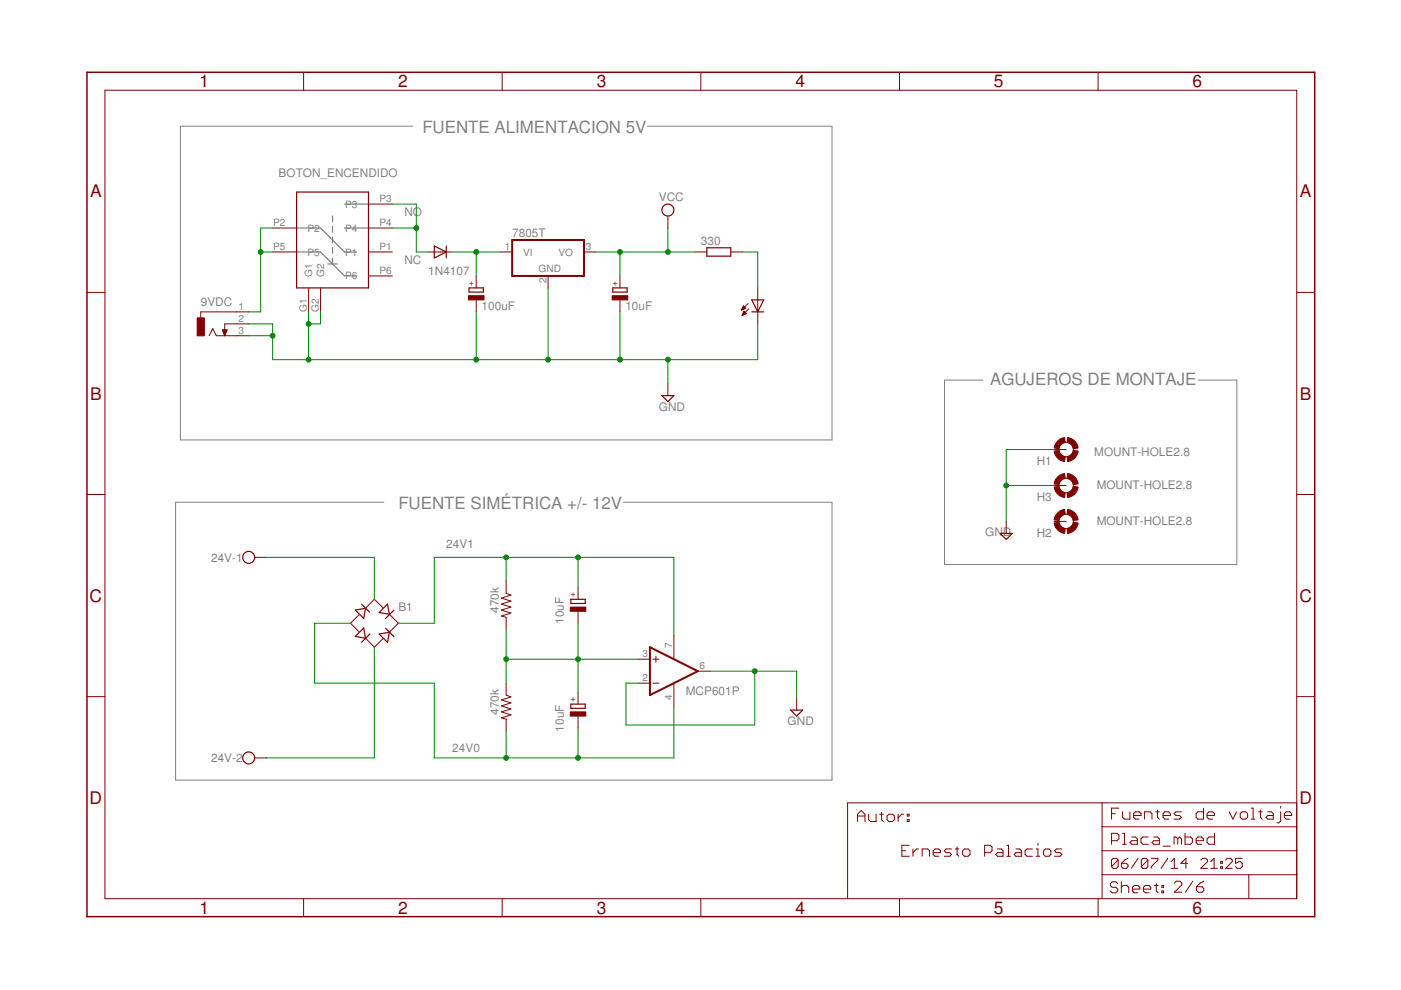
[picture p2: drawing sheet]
<svg xmlns="http://www.w3.org/2000/svg" width="297mm" height="210mm" viewBox="0 0 297 210" stroke-linecap="round" stroke-linejoin="round" font-family="sans-serif">
<path d="M87.5 26.8h-49.3v66.5h138.2v-66.5h-39.1M208.4 80.6h-8.1v39.1h61.9v-39.1h-8.1M81.4 106.5h-44.2v58.9h139.2v-58.9h-44.2" fill="none" stroke="#808080" stroke-width=".21"/>
<path d="M62.9 53.4h5.1l5 5.1h2.6M62.9 48.3h5.1l5 5.1h2.6M69.5 56h2M70.5 45.8v1.2M70.5 48v1.3M70.5 50.3v1.2M70.5 52.5v1.2M70.5 54.7v1.3M73 48.3h5.1M73 43.3h5.1" fill="none" stroke="#808080" stroke-width=".25"/>
<g fill="none" stroke="#800000" stroke-width=".21">
<path d="M22.2 19.1h252.7v171.4h-252.7zM64.4 15.3v3.8M106.5 15.3v3.8M148.6 15.3v3.8M190.7 15.3v3.8M232.8 15.3v3.8M57.8 53.4h5.1M57.8 48.3h5.1M78.1 53.4h5.1M78.1 48.3h5.1M78.1 43.3h5.1M78.1 58.5h5.1"/>
<path d="M90.8 53.4h5.1M101 58.5v2.5M106 53.4h2.6M116.2 58.5v2.5M123.8 53.4h2.6M131.4 58.5v2.5M141.6 45.8v2.5M147.3 53.4h2.6M154.9 53.4h2.6M18.4 62h3.8M44.3 71.2l.8-1.5 .8 1.5h6.8M47.1 69.9h1.1l-.6 1.3z"/>
<path d="M47.2 70h.9M47.2 70.1h.9M47.3 70.3h.7M47.3 70.4h.7M47.3 70.5h.6M47.4 70.6h.5M47.5 70.7h.3M47.5 70.8h.3M47.5 71h.2M47.6 71.1h.1M52.7 66.1h-10.1v1.3M52.7 68.7h-5.1v2.5"/>
<path d="M65.4 61v5.1M68 61v5.1M101 63.6v2.5M131.4 63.6v2.5M157.2 65.7h.2M157.3 65.5h.4M157.4 65.4h.6M157.4 66.9h.1M157.4 65.3h.7M157.4 66.7h.3M157.5 65.2h.4M157.5 66.6h.4"/>
<path d="M157.5 66.5h.7M157.5 65h.3M157.6 64.9h.1M157.6 66.4h.5M157.6 64.9l.5 .5-.9 .3zM157.6 66.3h.4M157.7 66.1h.2M157.7 66h.1M158.2 66.5l-.5-.5-.3 .9M158.2 66.5l-.8 .4M158.6 64.3l-1.4 1.4M158.7 65.5l-1.3 1.4"/>
<path d="M160.7 61v7.7M274.9 62h3.8M141.6 81.3v2.6M223.5 95.3h2.5M18.4 104.8h3.8M54 118.2h2.5M213.3 110.6v2.5M223.5 110.6h2.5M223.5 102.9h2.5M274.9 104.8h3.8M76.1 130.3l-1.8 1.8 1.8 1.8M77.5 135.3l1.9 1.9 1.8-1.8"/>
<path d="M81.2 128.9l-1.8-1.8-1.9 1.9M82.5 130.2l2 1.9-2 1.9M107.3 123.3v2.5l1 .4-2 .6 2 .6-2 .7 2 .6-2 .6 2 .7-2 .6 1 .3v2.5M122.6 124.5v2.6M122.6 129.6v2.5M135.3 139.8h2.5M138.4 139.8h1.3M139.1 139.1v1.3M142.9 134.7v5.1M18.4 147.7h3.8M107.3 144.8v2.6l1 .4-2 .6 2 .6-2 .7 2 .6-2 .6 2 .7-2 .6 1 .3v2.5M122.6 146.7v2.6"/>
<path d="M122.6 151.8v2.5M135.3 144.8h2.5M138.4 144.8h1.3M142.9 144.8v5.1M148 142.3h2.5M168.9 148v2.6M274.9 147.7h3.8M54 160.7h2.5M181.8 174.2v-1.6l.8-.7 .8 .7v1.6M181.8 173h1.6M184.2 172.6v1.2l.4 .4h1.1v-1.6M186.5 172.6h.8"/>
<path d="M186.9 172.2v1.6l.4 .4M188.1 173l.3-.4h.8l.4 .4v.8l-.4 .4h-.8l-.3-.4zM190.4 172.6v1.6M191.6 172.6h-.4l-.8 .8M192.4 172.6h.3v.4h-.3zM192.4 173.8h.3v.4h-.3zM192.8 179.2h-1.6v2.3h1.6M202.9 179.6v1.6l.4 .3M213.4 179.2h.4v2.3M220.1 178.8v.4M233.7 170.2v20.3M233.7 175.3h41.2"/>
<path d="M235.7 178.2h1.1l.4-.4v-.7l-.4-.4h-1.1v2.3M235.7 172.5h.8M237.2 171.3h-1.5v2.4M238 172.1v1.2l.4 .4h1.2v-1.6M238 176.7h.4v2.3M238 179h.8M240 177.5h.7l.4 .3v1.2h-1.1l-.4-.4 .4-.4h1.1M240.3 172.9h1.6v-.4l-.4-.4h-.8l-.4 .4v.8l.4 .4h.8M242.7 173.7v-1.6h1.2l.3 .4v1.2M243.5 177.5h-1.2l-.4 .3v.8l.4 .4h1.2M244.6 177.5h.8l.4 .3v1.2h-1.2l-.4-.4 .4-.4h1.2M245 172.1h.8"/>
<path d="M245.4 171.7v1.6l.4 .4M246.6 172.9h1.5v-.4l-.3-.4h-.8l-.4 .4v.8l.4 .4h.8M246.6 179.4h1.5M249.7 177.8l-.4-.3h-.4v1.5M249.7 177.8v1.2M249.7 177.8l.4-.3 .4 .3v1.2M250.5 172.1h-1.2l-.4 .4 .4 .4h.8l.4 .4-.4 .4h-1.2M251.2 176.7v2.3h1.2l.4-.4v-.8l-.4-.3h-1.2M253.6 178.2h1.6v-.4l-.4-.3h-.8l-.4 .3v.8l.4 .4h.8M255.2 171.3v2.4h-1.2l-.4-.4v-.8l.4-.4h1.2M255.9 172.9h1.6v-.4l-.4-.4h-.8l-.4 .4v.8l.4 .4h.8M257.5 176.7v2.3h-1.2l-.4-.4v-.8l.4-.3h1.2"/>
<path d="M260.6 172.1l.8 1.6 .8-1.6M263 172.5l.3-.4h.8l.4 .4v.8l-.4 .4h-.8l-.3-.4zM265.3 171.3h.4v2.4M265.3 173.7h.8M266.8 172.1h.8M267.2 171.7v1.6l.4 .4M268.8 172.1h.8l.4 .4v1.2h-1.2l-.4-.4 .4-.4h1.2M271.5 172.1v2l-.4 .4h-.4M271.5 171v.3M272.3 172.9h1.6v-.4l-.4-.4h-.8l-.4 .4v.8l.4 .4h.8M274.9 170.2h-95.2v20.3M64.4 190.5v3.9"/>
<path d="M106.5 190.5v3.9M148.6 190.5v3.9M190.7 190.5v3.9M191.2 180.4h.8M193.6 180v1.5M194.7 180h-.3l-.8 .8M195.5 181.5v-1.5h1.2l.4 .4v1.1M197.8 180.8h1.6v-.4l-.4-.4h-.8l-.4 .4v.8l.4 .3h.8M201.7 180h-1.1l-.4 .4 .4 .4h.8l.3 .4-.3 .3h-1.2M202.5 180h.8M204.1 180.4l.4-.4h.8l.4 .4v.8l-.4 .3h-.8l-.4-.3zM208.8 180.8h1.1l.4-.4v-.8l-.4-.4h-1.1v2.3"/>
<path d="M211.5 180h.8l.4 .4v1.1h-1.2l-.4-.3 .4-.4h1.2M213.4 181.5h.8M215.4 180h.8l.4 .4v1.1h-1.2l-.4-.3 .4-.4h1.2M218.9 180h-1.2l-.4 .4v.8l.4 .3h1.2M219.7 181.5h.8M219.7 180h.4v1.5M221.2 180.4l.4-.4h.8l.4 .4v.8l-.4 .3h-.8l-.4-.3zM225.1 180h-1.1l-.4 .4 .4 .4h.7l.4 .4-.4 .3h-1.1M232.8 190.5v3.9M233.7 180.4h41.2M233.7 185.5h41.2M237 187.3l-.4-.3h-.8l-.4 .3v.4l.4 .4h.8l.4 .4v.4l-.4 .4h-.8l-.4-.4"/>
<path d="M237.1 182.4l-.4-.4h-.7l-.4 .4v1.3M237.1 182.4v1.3l-.4 .4h-.7l-.4-.4M237.1 182.4l-1.5 1.3M237.7 187v2.3M237.7 188.1l.4-.4h.8l.4 .4v1.2M237.8 183h1l.4 .4v.3l-.4 .4h-.7l-.3-.4zM239.2 182l-.7 .4-.7 .6M240.1 188.5h1.6v-.4l-.4-.4h-.8l-.4 .4v.8l.4 .4h.8M241.3 182l-1.4 2.1M242.4 188.5h1.6v-.4l-.4-.4h-.8l-.4 .4v.8l.4 .4h.8M243.4 182.4l-.4-.4h-.7l-.3 .4v1.3M243.4 182.4v1.3l-.4 .4h-.7l-.3-.4"/>
<path d="M243.4 182.4l-1.4 1.3M244.1 182h1.4v.4l-1.4 1.3v.4M244.8 187.7h.8M245.2 187.3v1.6l.4 .4M246.3 187.7h.4v.4h-.4zM246.3 188.9h.4v.4h-.4zM247.6 182l-1.4 2.1M248.3 184.1h1.4M248.3 182.7l.7-.7v2.1M249 187.2l.4-.4h.8l.4 .4v.4l-1.6 1.6h1.6M251.8 183h-1.4l1-1v2.1M252.9 186.8l-1.6 2.4"/>
<path d="M253.7 188h1.1l.4 .4v.4l-.4 .4h-.7l-.4-.4zM254.6 182.4l.4-.4h.7l.3 .4v.3l-1.4 1.4h1.4M255.2 186.8l-.7 .4-.8 .8M256.7 184.1h1.4M256.7 182.7l.7-.7v2.1M258.8 183.7h.4v.4h-.4zM258.8 182.7h.4v.3h-.4zM259.9 182.4l.3-.4h.7l.4 .4v.3l-1.4 1.4h1.4M263.4 182h-1.4v1l.7-.3h.3l.4 .3v.7l-.4 .4h-.7l-.3-.4M264.8 185.5v5"/>
<circle cx="226" cy="95.3" r="1.52"/>
<circle cx="226" cy="110.6" r="1.52"/>
<circle cx="226" cy="102.9" r="1.52"/>
</g>
<path d="M18.4 15.3h260.3v179.1h-260.3z" fill="none" stroke="#800000" stroke-width=".32"/>
<path d="M108.6 50.9h15.2v7.6h-15.2zM137.8 137.2l10.2 5.1-10.2 5.1z" fill="none" stroke="#800000" stroke-width=".42"/>
<g fill="none" stroke="#800000" stroke-width=".25">
<path d="M62.9 40.7h15.2v20.3h-15.2zM92.1 52.2l2.5 1.2-2.5 1.3zM94.6 52.2v2.5M149.9 52.5h5v1.8h-5zM99.4 61h3.1v.9h-3.1zM129.9 61h3.1v.9h-3.1zM159.4 63.6h2.5l-1.2 2.5zM159.4 66.1h2.5M140.3 83.9h2.6l-1.3 1.3zM212.1 113.1h2.5l-1.3 1.3zM75.3 129.3l2.2-.3-.4 2.1zM76.7 128.1l1.6 1.7"/>
<path d="M77.1 133.2l.4 2.1-2.2-.4zM78.4 134.4l-1.7 1.8M80.4 134.4l2.1-.4-.3 2.2zM81.7 133.2l1.8 1.8M82.2 128.1l.3 2.1-2.1-.3zM83.5 129.3l-1.8 1.8M121 127.1h3.1v.9h-3.1zM121 149.3h3.1v.9h-3.1zM167.6 150.6h2.6l-1.3 1.2z"/>
<circle cx="141.6" cy="44.5" r="1.27"/>
<circle cx="52.7" cy="118.2" r="1.27"/>
<circle cx="52.7" cy="160.7" r="1.27"/>
</g>
<g fill="#800000" stroke="#800000" stroke-width=".21">
<path d="M129.8 62.7h3.3v.9h-3.3z"/>
<path d="M41.8 67.4h1.5v3.8h-1.5z"/>
<path d="M99.3 62.7h3.3v.9h-3.3z"/>
<path d="M120.9 128.7h3.3v.9h-3.3z"/>
<path d="M120.9 150.9h3.3v.9h-3.3z"/>
</g>
<g fill="#800000" stroke="#800000" stroke-width=".21">
<path d="M226.4 92.8a2.53 2.53 0 0 1 2.2 2.2l-1 .1a1.51 1.51 0 0 0-1.4-1.3z" fill-rule="evenodd"/>
<path d="M224.1 93.7l.6-.6 1-.3 .1 1-.8 .4-.5 .9-1-.1 .1-.6z" fill-rule="evenodd"/>
<path d="M223.5 95.6l1-.1 .2 .6a1.4 1.4 0 0 0 1.1 .7l-.1 1.1a2.52 2.52 0 0 1-2.2-2.3z" fill-rule="evenodd"/>
<path d="M226.2 96.8l.9-.4 .5-.9 1 .1a2.52 2.52 0 0 1-2.2 2.3z" fill-rule="evenodd"/>
<path d="M226.4 108a2.53 2.53 0 0 1 2.2 2.2l-1 .2a1.51 1.51 0 0 0-1.4-1.4z" fill-rule="evenodd"/>
<path d="M224.1 108.9l.6-.5 1-.4 .1 1-.8 .5-.5 .9-1-.2 .1-.6z" fill-rule="evenodd"/>
<path d="M223.5 110.9l1-.2 .5 .9 .8 .5-.1 1a2.59 2.59 0 0 1-2.2-2.2z" fill-rule="evenodd"/>
<path d="M226.2 112.1l.7-.3a1.4 1.4 0 0 0 .7-1.1l1 .2a2.52 2.52 0 0 1-2.2 2.2z" fill-rule="evenodd"/>
<path d="M226.4 100.4a2.53 2.53 0 0 1 2.2 2.2l-1 .1a1.51 1.51 0 0 0-1.4-1.3z" fill-rule="evenodd"/>
<path d="M224.1 101.3l.6-.6 1-.3 .1 1-.8 .5-.5 .8-1-.1 .1-.6z" fill-rule="evenodd"/>
<path d="M223.5 103.3l1-.2 .2 .7a1.4 1.4 0 0 0 1.1 .7l-.1 1a2.52 2.52 0 0 1-2.2-2.2z" fill-rule="evenodd"/>
<path d="M226.2 104.5l.9-.5 .5-.9 1 .2a2.52 2.52 0 0 1-2.2 2.2z" fill-rule="evenodd"/>
</g>
<g fill="none" stroke="#008000" stroke-width=".21">
<path d="M55.3 53.4h2.5M57.8 48.3h-2.5v17.8h-2.6M83.2 43.3h5.1v10.1h2.5M83.2 48.3h5.1M95.9 53.4h10.1M101 53.4v5.1M126.4 53.4h20.9M131.4 53.4v5.1M141.6 48.3v5.1M157.5 53.4h3.2v7.6M52.7 68.7h5.1v7.6h102.9v-7.6M52.7 71.2h5.1"/>
<path d="M65.4 66.1v10.2M68 66.1v2.6h-2.6M101 66.1v10.2M116.2 61v15.3M131.4 66.1v10.2M141.6 76.3v5M223.5 95.3h-10.2v15.3M56.5 118.2h22.9v8.9M107.3 118.2v5.1M122.6 118.2v6.3M213.3 102.9h10.2M74.3 132.1h-7.6v12.7h25.4v15.9h50.8v-10.8"/>
<path d="M79.4 137.2v23.5h-22.9M84.5 132.1h7.6v-13.9h50.8v16.5M107.3 139.8h28M107.3 133.4v11.4M122.6 132.1v14.6M107.3 155v5.7M122.6 154.3v6.4M150.5 142.3h18.4v5.7M160 142.3v11.4h-27.3v-8.9h2.6"/>
</g>
<g fill="#008000" stroke="#008000" stroke-width=".21">
<circle cx="57.8" cy="71.2" r=".51"/>
<circle cx="101" cy="76.3" r=".51"/>
<circle cx="116.2" cy="76.3" r=".51"/>
<circle cx="131.4" cy="76.3" r=".51"/>
<circle cx="65.4" cy="76.3" r=".51"/>
<circle cx="65.4" cy="68.7" r=".51"/>
<circle cx="141.6" cy="76.3" r=".51"/>
<circle cx="160" cy="142.3" r=".51"/>
<circle cx="213.3" cy="102.9" r=".51"/>
<circle cx="131.4" cy="53.4" r=".51"/>
<circle cx="141.6" cy="53.4" r=".51"/>
<circle cx="55.3" cy="53.4" r=".51"/>
<circle cx="88.3" cy="48.3" r=".51"/>
<circle cx="101" cy="53.4" r=".51"/>
<circle cx="107.3" cy="139.8" r=".51"/>
<circle cx="122.6" cy="139.8" r=".51"/>
<circle cx="122.6" cy="118.2" r=".51"/>
<circle cx="107.3" cy="118.2" r=".51"/>
<circle cx="122.6" cy="160.7" r=".51"/>
<circle cx="107.3" cy="160.7" r=".51"/>
</g>
<g font-size="3.7" fill="#800000">
<text x="42.3" y="18.5">1</text>
<text x="84.4" y="18.5">2</text>
<text x="126.5" y="18.5">3</text>
<text x="168.6" y="18.5">4</text>
<text x="210.7" y="18.5">5</text>
<text x="252.9" y="18.5">6</text>
<text x="19.1" y="41.9">A</text>
<text x="275.6" y="41.9">A</text>
<text x="19.1" y="84.7">B</text>
<text x="275.6" y="84.7">B</text>
<text x="19" y="127.6">C</text>
<text x="275.5" y="127.6">C</text>
<text x="19" y="170.4">D</text>
<text x="275.5" y="170.4">D</text>
<text x="42.3" y="193.7">1</text>
<text x="84.4" y="193.7">2</text>
<text x="126.5" y="193.7">3</text>
<text x="168.6" y="193.7">4</text>
<text x="210.7" y="193.7">5</text>
<text x="252.9" y="193.7">6</text>
</g>
<g font-size="3.6" fill="#808080">
<text x="89.5" y="28.3">FUENTE ALIMENTACION 5V</text>
<text x="209.9" y="81.6">AGUJEROS DE MONTAJE</text>
<text x="84.5" y="108">FUENTE SIMÉTRICA +/- 12V</text>
</g>
<g font-size="2.5" fill="#808080">
<text x="59.1" y="37.5">BOTON_ENCENDIDO</text>
<text x="85.7" y="45.8">NO</text>
<text x="139.7" y="42.6">VCC</text>
<text x="108.6" y="50.2">7805T</text>
<text x="148.6" y="51.9">330</text>
<text x="85.7" y="56">NC</text>
<text x="90.8" y="58.3">1N4107</text>
<text x="42.6" y="64.8">9VDC</text>
<text x="102.1" y="65.6">100uF</text>
<text x="132.6" y="65.6">10uF</text>
<text x="139.7" y="87.1">GND</text>
<text x="219.8" y="98.5">H1</text>
<text x="232" y="96.6">MOUNT-HOLE2.8</text>
<text x="219.8" y="106.2">H3</text>
<text x="232.5" y="103.7">MOUNT-HOLE2.8</text>
<text x="208.9" y="113.7">GND</text>
<text x="219.8" y="113.8">H2</text>
<text x="232.5" y="111.3">MOUNT-HOLE2.8</text>
<text x="44.8" y="119.1">24V-1</text>
<text x="94.6" y="116.3">24V1</text>
<text x="84.5" y="129.6">B1</text>
<text x="105.8" y="130" transform="rotate(-90 105.8 130)">470k</text>
<text x="119.5" y="132.3" transform="rotate(-90 119.5 132.3)">10uF</text>
<text x="145.4" y="147.4">MCP601P</text>
<text x="105.8" y="151.5" transform="rotate(-90 105.8 151.5)">470k</text>
<text x="119.5" y="155.1" transform="rotate(-90 119.5 155.1)">10uF</text>
<text x="167" y="153.7">GND</text>
<text x="44.8" y="161.6">24V-2</text>
<text x="95.9" y="159.4">24V0</text>
</g>
<g font-size="2.1" fill="#808080">
<text x="57.9" y="48">P2</text>
<text x="73.2" y="44">P3</text>
<text x="80.5" y="42.9">P3</text>
<text x="80.5" y="48">P4</text>
<text x="57.9" y="53.1">P5</text>
<text x="65.2" y="49.1">P2</text>
<text x="73.2" y="49.1">P4</text>
<text x="80.5" y="53.1">P1</text>
<text x="107" y="53.1">1</text>
<text x="124.2" y="53.1">3</text>
<text x="65.2" y="54.2">P5</text>
<text x="66.2" y="58.7" transform="rotate(-90 66.2 58.7)">G1</text>
<text x="68.7" y="58.7" transform="rotate(-90 68.7 58.7)">G2</text>
<text x="73.2" y="54.2">P1</text>
<text x="73.2" y="59.3">P6</text>
<text x="80.5" y="58.1">P6</text>
<text x="110.9" y="54.2">VI</text>
<text x="114.2" y="57.7">GND</text>
<text x="118.4" y="54.2">VO</text>
<text x="50.5" y="65.8">1</text>
<text x="115.9" y="60" transform="rotate(-90 115.9 60)">2</text>
<text x="50.5" y="68.3">2</text>
<text x="50.5" y="70.8">3</text>
<text x="65.1" y="66.2" transform="rotate(-90 65.1 66.2)">G1</text>
<text x="67.6" y="66.2" transform="rotate(-90 67.6 66.2)">G2</text>
<text x="142.5" y="137.4" transform="rotate(-90 142.5 137.4)">7</text>
<text x="136.3" y="139.4">3</text>
<text x="148.3" y="141.9">6</text>
<text x="136.3" y="144.5">2</text>
<text x="142.5" y="148.4" transform="rotate(-90 142.5 148.4)">4</text>
</g>
<g font-size="1.8" fill="#800000">
<text x="100.4" y="60.6" transform="rotate(-90 100.4 60.6)">+</text>
<text x="130.9" y="60.6" transform="rotate(-90 130.9 60.6)">+</text>
<text x="122" y="126.7" transform="rotate(-90 122 126.7)">+</text>
<text x="122" y="148.9" transform="rotate(-90 122 148.9)">+</text>
</g>
</svg>
